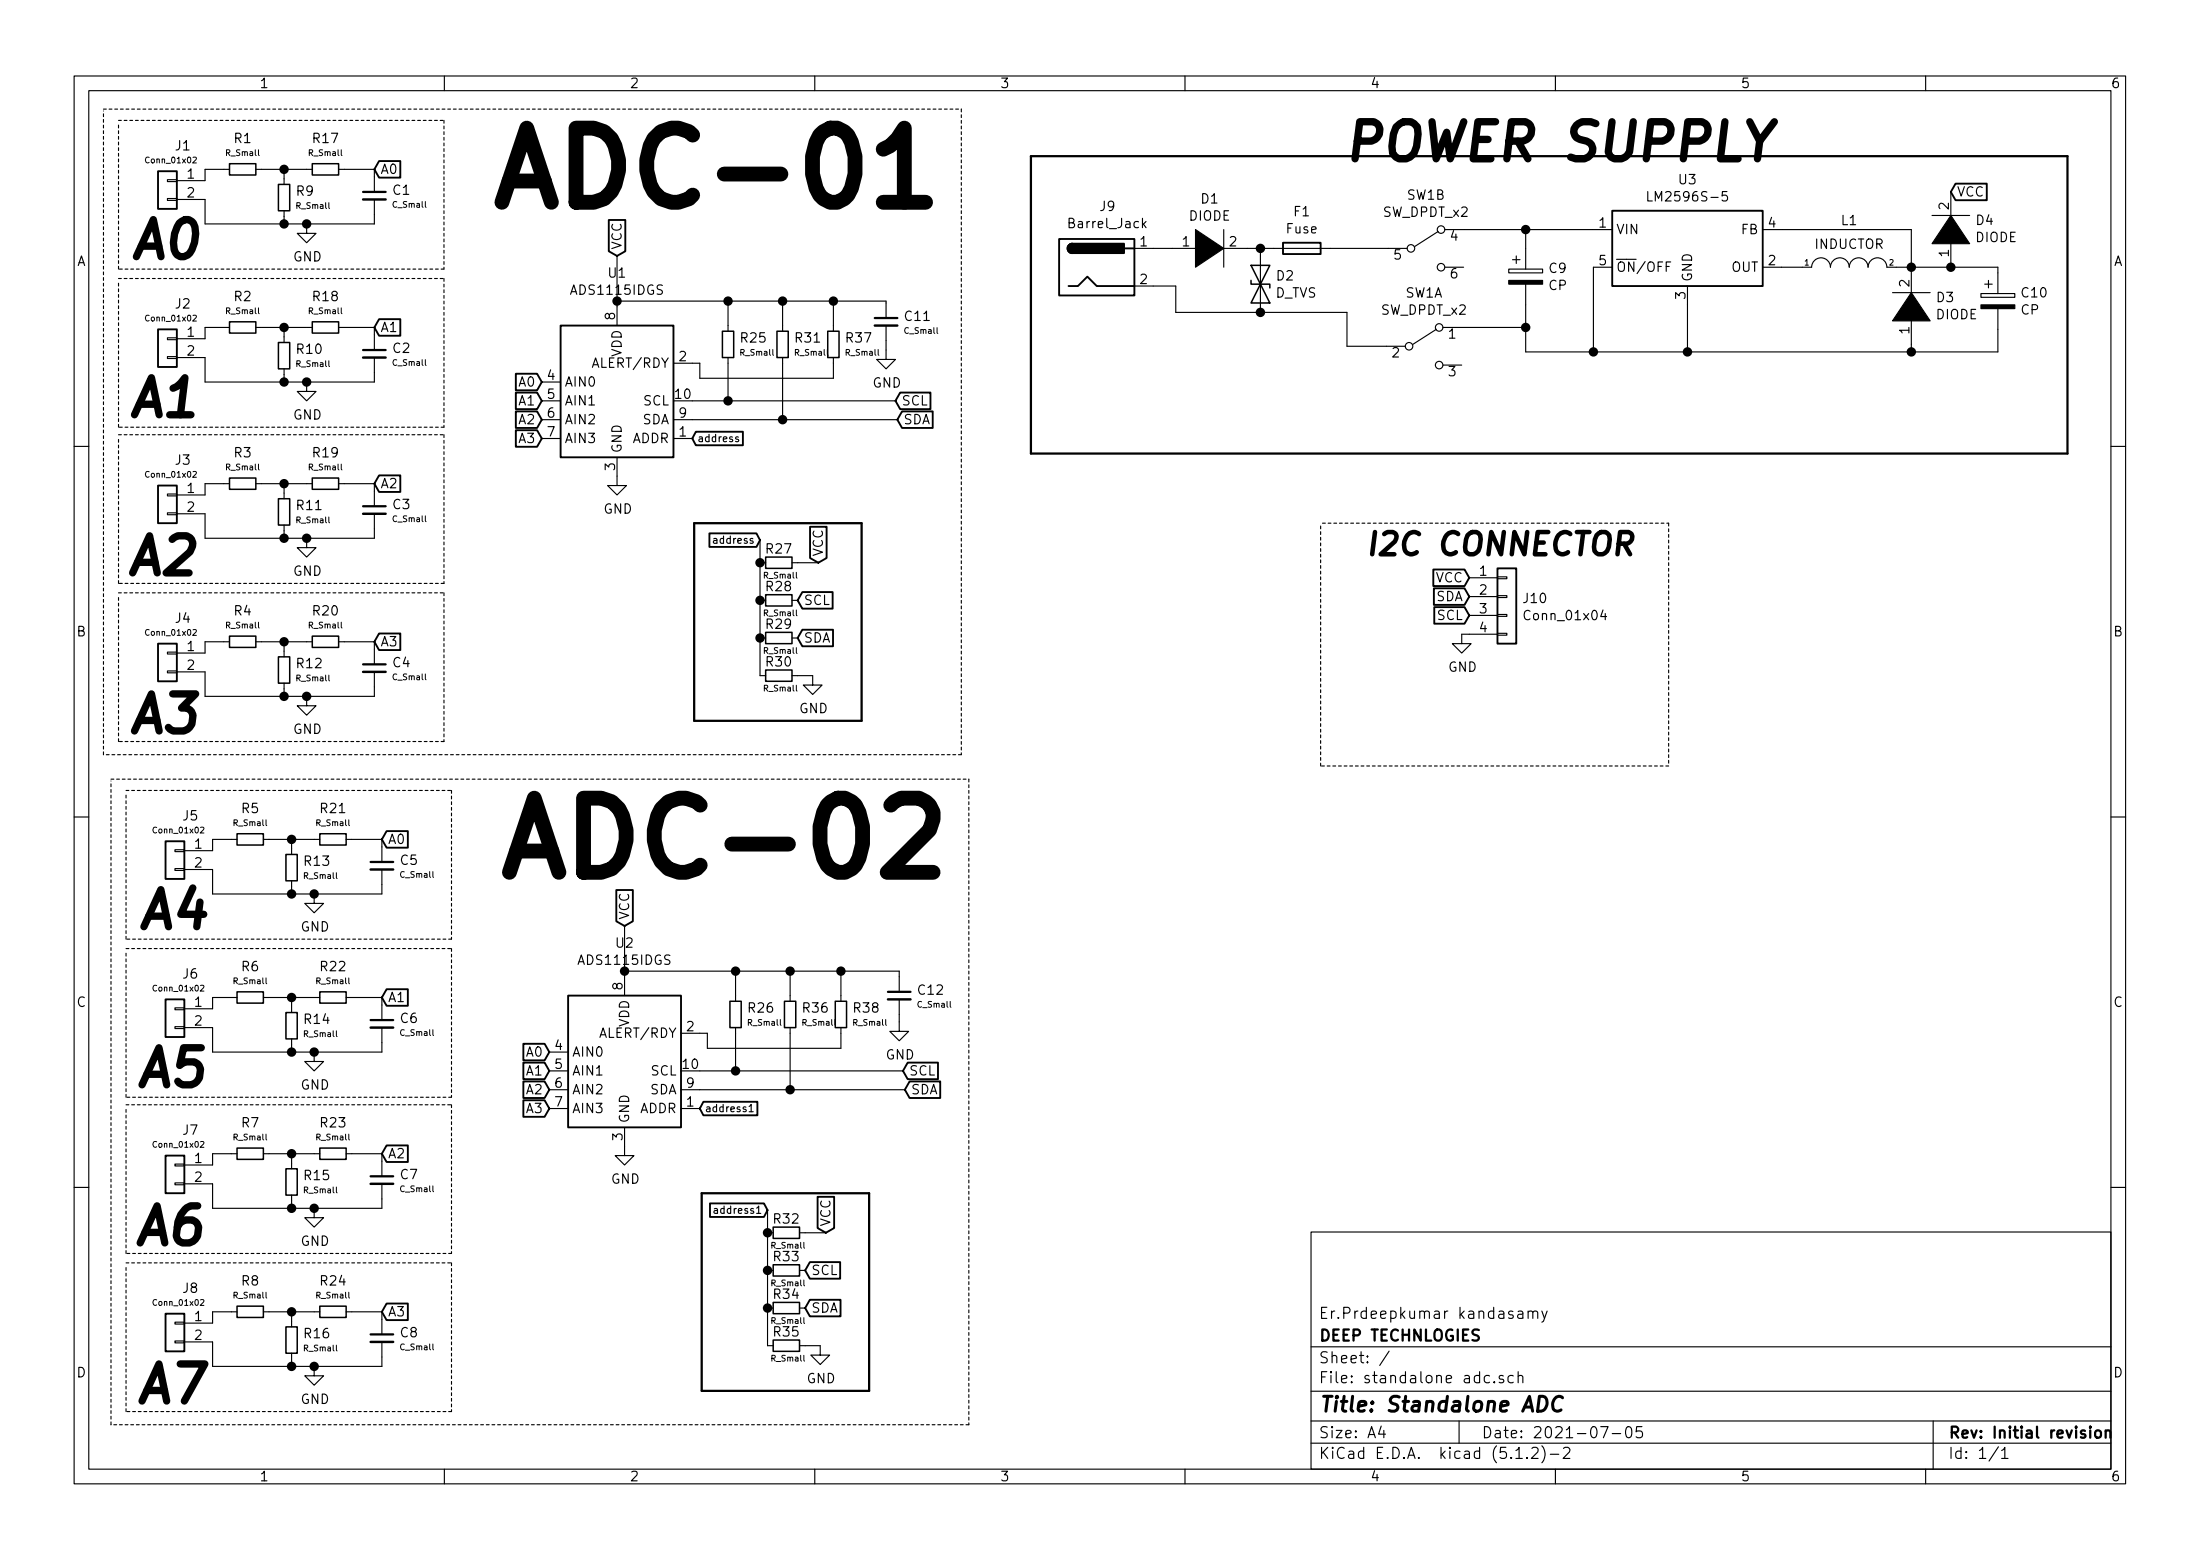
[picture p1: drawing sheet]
<svg xmlns="http://www.w3.org/2000/svg" width="297mm" height="210mm" viewBox="0 0 297 210" stroke-linecap="round" stroke-linejoin="round" font-family="sans-serif">
<g fill="none" stroke="#000" stroke-width=".15">
<path d="M10 10.3h277v189.9h-277zM12 12.2h273v186.1h-273zM60 10.3v1.9M110 10.3v1.9M160 10.3v1.9M210 10.3v1.9M260 10.3v1.9M22.6 26.8h1.3v.2h-1.3zM22.6 24.3h1.3v.2h-1.3zM23.9 26.9h3.8v3.3h22.8v-3.3M31 22.9h-3.3v1.5h-3.8M34.5 22.9h7.7"/>
<path d="M38.4 22.9v2M38.4 28.4v1.8M41.4 30.2v1.3h1.3l-1.3 1.3-1.3-1.3h1.3M45.7 22.9h4.8v3M83.3 34.5v9.4M153.2 33.5h8.9M153.2 38.6h5.5v3.6h23.2v4.5h7.8M154.4 30.2l.3 .5M154.7 29.9l-.4 .5M164.6 33.5h25.4M165.2 31v5.1M170.2 33.5v8.7"/>
<path d="M194.2 31.2l-3.2 2.1M195.1 31h22.6M195.1 36.1h2.5M203.7 36.3h4.6v.5h-4.6zM204.2 35h1M204.7 34.5v1.1M206 38.3v9.2h63.7v-5.8M206 31v5.3M217.7 36.1h-2.6v11.4M222.5 25.9v1.2h.6M225.6 35.4h-.6v1.2M227.8 38.6v8.9"/>
<path d="M233.2 25.9h-.6l-.1 .6 .2-.2h.3l.2 .3v.3l-.2 .2h-.3l-.2-.1M238 36.1h6.6a1.27 1.27 0 0 1 1.3-1.3 1.27 1.27 0 0 1 1.2 1.3 1.27 1.27 0 0 1 1.3-1.3 1.27 1.27 0 0 1 1.3 1.3 1.27 1.27 0 0 1 1.3-1.3 1.27 1.27 0 0 1 1.2 1.3 1.27 1.27 0 0 1 1.3-1.3 1.27 1.27 0 0 1 1.3 1.3h14.9v3.5M238 31h20.1v9.1M255.5 39.5h5.1M260.9 29.1h5M263.4 25.9v3.8M263.4 32.3v3.8M267.5 39.6h4.5v.5h-4.5zM268 38.3h1M268.5 37.8v1.1M22.6 48.1h1.3v.3h-1.3zM22.6 45.6h1.3v.2h-1.3z"/>
<path d="M23.9 48.3h3.8v3.3h22.8v-3.3M31 44.2h-3.3v1.5h-3.8M34.5 44.2h7.7M38.4 44.2v2M38.4 49.8v1.8M41.4 51.6v1.2h1.3l-1.3 1.3-1.3-1.3h1.3M45.7 44.2h4.8v3M73.2 59.2h2.5M73.2 51.6h2.5M73.2 54.1h2.5M73.2 56.6h2.5M83.3 40.6h36.3v2.3"/>
<path d="M90.9 59.2h2.6M90.9 56.6h30.3M93.5 54.1h27.4M98.3 40.6v4.1M98.3 48.3v5.8M99.7 59a.23 .23 0 0 0-.2 0 .23 .23 0 0 0-.2 .2l.4 .2-.1 .2h-.3M105.7 40.6v4.1M105.7 48.3v8.3M112.5 48.3v2.7h-18v-2h-3.6M112.5 40.6v4.1M119.6 43.9v4.6h1.3l-1.3 1.3-1.2-1.3h1.2M193.9 44.4l-3.1 2.1"/>
<path d="M194.8 44.2h11.2M194.8 49.3h2.6M258.1 42.7v4.8M10 60.2h2M22.6 69.2h1.3v.3h-1.3zM22.6 66.7h1.3v.2h-1.3zM23.9 69.3h3.8v3.3h22.8v-3.3M31 65.3h-3.3v1.5h-3.8M34.5 65.3h7.7M38.4 65.3v2M38.4 70.9v1.7M41.4 72.6v1.3h1.3l-1.3 1.3-1.3-1.3h1.3"/>
<path d="M45.7 65.3h4.8v3M83.3 61.7v3.8h1.3l-1.3 1.3-1.3-1.3h1.3M102.6 72.9v18.3h.8M102.6 75.9h.8M106.9 75.9h3.6M198.4 78h3.8M202.2 77.8h1.3v.3h-1.3zM285 60.2h2M22.6 90.5h1.3v.3h-1.3zM22.6 88h1.3v.3h-1.3zM23.9 90.7h3.8v3.3h22.8v-3.3M31 86.6h-3.3v1.5h-3.8"/>
<path d="M34.5 86.6h7.7M38.4 86.6v2M38.4 92.2v1.8M41.4 94v1.2h1.3l-1.3 1.3-1.3-1.3h1.3M45.7 86.6h4.8v3.1M102.6 81h.8M102.6 86.1h.8M106.9 91.2h2.8v1.3h1.3l-1.3 1.2-1.2-1.2h1.2M106.9 81h.8M106.9 86.1h.8M198.4 80.5h3.8M198.4 83.1h3.8"/>
<path d="M202.2 85.5h1.3v.2h-1.3zM202.2 82.9h1.3v.3h-1.3zM202.2 80.4h1.3v.2h-1.3zM202.2 85.6h-4.8v1.3h1.2l-1.2 1.2-1.3-1.2h1.3M216.4 82.3l-.3 .9h.8M216.7 82.8v.8M10 110.3h2M23.6 117.2h1.3v.3h-1.3zM23.6 114.7h1.3v.2h-1.3zM24.9 117.3h3.8v3.3h22.9v-3.3M32 113.3h-3.3v1.5h-3.8M35.6 113.3h7.6"/>
<path d="M39.4 113.3v2M39.4 118.9v1.7M46.7 113.3h4.9v3M285 110.3h2M23.6 138.6h1.3v.2h-1.3zM23.6 136h1.3v.3h-1.3zM24.9 138.7h3.8v3.3h22.9v-3.3M32 134.6h-3.3v1.5h-3.8M35.6 134.6h7.6M39.4 134.6v2M42.4 120.6v1.3h1.3l-1.3 1.3-1.3-1.3h1.3M46.7 134.6h4.9v3.1"/>
<path d="M84.3 125v9.4M84.3 131.1h37.1v2.8M99.3 131.1v4M99.3 138.7v5.8M106.7 131.1v4M106.7 138.7v8.4M113.5 138.7v2.8h-18v-2.1h-3.6M113.5 131.1v4M121.4 134.9v4.3h1.3l-1.3 1.3-1.3-1.3h1.3M23.6 159.6h1.3v.3h-1.3zM23.6 157.1h1.3v.2h-1.3zM24.9 159.8h3.8v3.3h22.9v-3.3"/>
<path d="M32 155.7h-3.3v1.5h-3.8M35.6 155.7h7.6M39.4 140.2v1.8M39.4 155.7v2M42.4 142v1.3h1.3l-1.3 1.2-1.3-1.2h1.3M46.7 155.7h4.9v3M74.2 149.6h2.5M74.2 142h2.5M74.2 144.5h2.5M74.2 147.1h2.5M84.3 152.1v3.9h1.3l-1.3 1.2-1.2-1.2h1.2M91.9 149.6h2.6"/>
<path d="M91.9 147.1h30.3M94.5 144.5h27.4M101.1 149.3l.3-.3v1M101.1 150h.6M10 160.2h2M23.6 178.4h1.3v.3h-1.3zM32 177h-3.3v1.6h-3.8M35.6 177h7.6M39.4 161.3v1.8M39.4 177v2.1M42.4 163.1v1.2h1.3l-1.3 1.3-1.3-1.3h1.3M46.7 177h4.9v3.1"/>
<path d="M96.4 163.1h.4l.1 .6M96.9 163.3l-.4 .1a.19 .19 0 0 0-.1 .2 .19 .19 0 0 0 .1 .1h.4M103.6 163.3v18.3h.8M103.6 166.4h.8M103.6 171.4h.8M103.6 176.5h.8M107.9 166.4h3.6M107.9 171.4h.8M107.9 176.5h.8M177 166.3h108v32h-108zM205 177l.1-.1 .4 .1 .1 .9M205.6 177.3l-.5 .1a.29 .29 0 0 0-.2 .2 .29 .29 0 0 0 .2 .3l.5-.1"/>
<path d="M206.3 177.1a.39 .39 0 0 1 .7 0v.8M206.3 176.9v1M207 177.1a.36 .36 0 0 1 .3-.2 .36 .36 0 0 1 .3 .2v.8M208.2 176.9l.3 1M208.9 176.9l-.5 1.4-.2 .1M285 160.2h2M23.6 181h1.3v.2h-1.3zM24.9 181.1h3.8v3.3h22.9v-3.3M39.4 182.6v1.8M42.4 184.4v1.3h1.3l-1.3 1.2-1.3-1.2h1.3M60 198.3v1.9M107.9 181.6h2.8v1.3h1.3l-1.3 1.2-1.2-1.2h1.2"/>
<path d="M110 198.3v1.9M160 198.3v1.9M177 194.8h108M177 191.8h108M177 187.8h108M177 181.8h108M186.5 192.5l-.4 1h1M186.8 193v1M187.6 182.3l-1.3 2M197 191.8v3M201.1 185.7a.48 .48 0 0 0-.6 0l-.1 .2 .1 .6a.48 .48 0 0 0 .6 0M201.8 186.5v.1l-.1-.1h.1v.1"/>
<path d="M203 185.7l-.4-.1-.1 .1-.1 .2a.48 .48 0 0 0 .6 .3v.1v.2l-.2 .1-.4-.1M204.3 185.7a.5 .5 0 0 0-.6 0l-.1 .6a.47 .47 0 0 0 .6 .3l.1-.1M204.7 196.8h.8M205 185.7a.38 .38 0 0 1 .6 .1v.8M205 185.1v1.5M206.2 196.7v.1l-.1-.1h.1v.1M206.8 195.5l.2-.2h.4a.41 .41 0 0 1 .2 .7l-.8 .8h.9M208.2 195.1a1.71 1.71 0 0 1 0 2.3M209.3 196.3h1.2M210 198.3v1.9M211.1 195.5l.2-.2 .5 .1a.37 .37 0 0 1 .1 .6l-.9 .8h1M216.1 192.5h1l-.6 1.5"/>
<path d="M217.7 193.5h1.1M219.6 192.7a.37 .37 0 0 1 .4-.2 .37 .37 0 0 1 .3 .3v.3a.72 .72 0 0 1-.3 .9l-.4-.1a1.41 1.41 0 0 1 0-1.2zM221.7 192.5h-.7l-.1 .7h.1a.62 .62 0 0 1 .7 0l.1 .2-.1 .5-.2 .1h-.4l-.2-.1M260 198.3v1.9M261 191.8v6.5M269.8 195.2l-1.2 2M270.3 195.8l.3-.3 .1-.2v1.5M270.3 196.8h.8"/>
<circle cx="190.5" cy="33.5" r=".51"/>
<circle cx="194.6" cy="36.1" r=".51"/>
<circle cx="194.6" cy="31" r=".51"/>
<circle cx="190.2" cy="46.7" r=".51"/>
<circle cx="194.3" cy="44.2" r=".51"/>
<circle cx="194.3" cy="49.3" r=".51"/>
</g>
<g fill="none" stroke="#000" stroke-width=".3">
<path d="M49 25.9h3.1M139.2 21.1h139.9v40.1h-139.9zM49 47.2h3.1M118.1 42.9h3.1M49 68.3h3.1M93.7 70.6h22.6v26.7h-22.6zM49 89.7h3.1M50 116.3h3.1M50 137.7h3.1M119.9 133.9h3M50 158.7h3.1M94.7 161h22.6v26.7h-22.6z"/>
<path d="M50 180.1h3.1M283 193.2a.42 .42 0 0 1 .7 .1v.4a.41 .41 0 0 1-.4 .3 .41 .41 0 0 1-.4-.3zM284.3 193.2a.38 .38 0 0 1 .6 0v.8M284.3 193v1"/>
</g>
<path d="M207.8 188.4h.5a1.03 1.03 0 0 1 .3 1.8l-.5 .2h-.5zM211 188.6a.71 .71 0 0 0-1.2 .3 .98 .98 0 0 0 .4 1.5l.6-.1" fill="none" stroke="#000" stroke-width=".41"/>
<g fill="none" stroke="#000" stroke-width=".25">
<path d="M21.3 23.1h2.6v5.1h-2.6zM51.2 21.7h2.9v2.3h-2.9l-.7-1.1zM82.2 29.7h2.2v4.2l-1.1 .6-1.1-.6zM143 32.3h10.2v7.6h-10.2zM144.3 38.6h1.2l1.3-1.3 1.3 1.3h5.1M144.8 32.9a.63 .63 0 0 0-.7 .6 .63 .63 0 0 0 .7 .7M151.9 33.5h1.3M173.2 32.8h5.1v1.5h-5.1zM217.7 28.4h20.3v10.2h-20.3zM264 24.8h4.2v2.2h-4.2l-.6-1.1zM21.3 44.4h2.6v5.1h-2.6zM51.2 43.1h2.9v2.2h-2.9l-.7-1.1z"/>
<path d="M69.6 53h2.9l.7 1.1-.7 1.1h-2.9zM69.6 50.4h2.9l.7 1.2-.7 1.1h-2.9zM69.6 55.5h2.9l.7 1.1-.7 1.2h-2.9zM69.6 58.1h2.9l.7 1.1-.7 1.1h-2.9zM75.7 43.9h15.2v17.8h-15.2zM94 58.3h6.3v1.8h-6.3l-.5-.9zM121.5 53h4.1v2.2h-4.1l-.6-1.1zM121.8 55.5h4.1v2.3h-4.1l-.6-1.2zM21.3 65.5h2.6v5.1h-2.6zM51.2 64.2h2.9v2.2h-2.9l-.7-1.1zM95.8 72h6.3l.5 .9-.5 .9h-6.3zM108.3 79.9h4.1v2.2h-4.1l-.6-1.1z"/>
<path d="M109.4 71.1h2.2v4.2l-1.1 .6-1.1-.6zM193.5 76.9h4.2l.7 1.1-.7 1.1h-4.2zM193.6 79.4h4.1l.7 1.1-.7 1.1h-4.1zM202.2 76.7h2.5v10.2h-2.5zM21.3 86.9h2.6v5h-2.6zM51.2 85.5h2.9v2.2h-2.9l-.7-1.1zM108.3 85h4.2v2.2h-4.2l-.6-1.1zM193.6 81.9h4.1l.7 1.2-.7 1.1h-4.1zM22.4 113.5h2.5v5.1h-2.5zM52.2 112.2h2.9v2.2h-2.9l-.6-1.1zM22.4 134.9h2.5v5h-2.5zM52.2 133.5h2.9v2.2h-2.9l-.6-1.1z"/>
<path d="M76.7 134.4h15.2v17.7h-15.2zM83.2 120.1h2.2v4.2l-1.1 .7-1.1-.7zM22.4 156h2.5v5h-2.5zM52.2 154.6h2.9v2.2h-2.9l-.6-1.1zM70.7 143.4h2.8l.7 1.1-.7 1.1h-2.8zM70.7 140.9h2.8l.7 1.1-.7 1.1h-2.8zM70.7 145.9h2.8l.7 1.2-.7 1.1h-2.8zM70.7 148.5h2.8l.7 1.1-.7 1.1h-2.8zM95 148.7h7.3v1.8h-7.3l-.5-.9zM122.6 143.4h4v2.2h-4l-.7-1.1zM122.8 145.9h4.1v2.3h-4.1l-.6-1.1zM22.4 177.3h2.5v5.1h-2.5z"/>
<path d="M52.2 175.9h2.9v2.2h-2.9l-.6-1.1zM95.9 162.4h7.2l.5 .9-.5 .9h-7.2zM109.3 170.3h4.1v2.3h-4.1l-.6-1.2zM109.3 175.4h4.2v2.2h-4.2l-.6-1.1zM110.4 161.5h2.2v4.2l-1.1 .7-1.1-.7z"/>
</g>
<g fill="none" stroke="#000" stroke-width=".2">
<path d="M31 22.1h3.5v1.5h-3.5zM37.6 24.9h1.5v3.5h-1.5zM42.2 22.1h3.5v1.5h-3.5zM168.9 35.8h2.5l-1.2 2.5zM168.9 37.8v.5h2.5v.6M170.2 38.3l1.2 2.6h-2.5zM31 43.4h3.5v1.6h-3.5zM37.6 46.2h1.5v3.6h-1.5zM42.2 43.4h3.5v1.6h-3.5zM97.5 44.7h1.6v3.6h-1.6zM104.9 44.7h1.5v3.6h-1.5zM111.8 44.7h1.5v3.6h-1.5z"/>
<path d="M31 64.5h3.5v1.5h-3.5zM37.6 67.3h1.5v3.6h-1.5zM42.2 64.5h3.5v1.5h-3.5zM103.4 75.2h3.5v1.5h-3.5zM31 85.8h3.5v1.6h-3.5zM37.6 88.6h1.5v3.6h-1.5zM42.2 85.8h3.5v1.6h-3.5zM103.4 80.3h3.5v1.5h-3.5zM103.4 85.3h3.5v1.6h-3.5zM103.4 90.4h3.5v1.5h-3.5zM32 112.5h3.6v1.5h-3.6zM38.6 115.3h1.5v3.6h-1.5z"/>
<path d="M43.2 112.5h3.5v1.5h-3.5zM32 133.9h3.6v1.5h-3.6zM38.6 136.6h1.5v3.6h-1.5zM43.2 133.9h3.5v1.5h-3.5zM98.6 135.1h1.5v3.6h-1.5zM105.9 135.1h1.5v3.6h-1.5zM112.8 135.1h1.5v3.6h-1.5zM32 154.9h3.6v1.6h-3.6zM38.6 157.7h1.5v3.6h-1.5zM43.2 154.9h3.5v1.6h-3.5zM32 176.3h3.6v1.5h-3.6zM38.6 179.1h1.5v3.5h-1.5z"/>
<path d="M43.2 176.3h3.5v1.5h-3.5zM104.4 165.6h3.5v1.5h-3.5zM104.4 170.7h3.5v1.5h-3.5zM104.4 175.8h3.5v1.5h-3.5zM104.4 180.8h3.5v1.6h-3.5z"/>
</g>
<path d="M49 26.9h3.1M49 48.3h3.1M118.1 43.9h3.1M49 69.3h3.1M49 90.7h3.1M50 117.3h3.1M50 138.7h3.1M119.9 134.9h3M50 159.8h3.1M50 181.1h3.1" fill="none" stroke="#000" stroke-width=".33"/>
<g fill="#000" stroke="#000" stroke-width=".25">
<path d="M144.3 33.1l.5-.2v1.3a.64 .64 0 0 1-.6-.4 .64 .64 0 0 1 .1-.7zM144.8 32.9h7v1.3h-7z"/>
<circle cx="38.4" cy="30.2" r=".51"/>
<circle cx="38.4" cy="22.9" r=".51"/>
<circle cx="41.4" cy="30.2" r=".51"/>
<circle cx="170.2" cy="33.5" r=".51"/>
<circle cx="206" cy="31" r=".51"/>
<circle cx="258.1" cy="36.1" r=".51"/>
<circle cx="263.4" cy="36.1" r=".51"/>
<circle cx="38.4" cy="51.6" r=".51"/>
<circle cx="38.4" cy="44.2" r=".51"/>
<circle cx="41.4" cy="51.6" r=".51"/>
<circle cx="83.3" cy="40.6" r=".51"/>
<circle cx="98.3" cy="40.6" r=".51"/>
<circle cx="98.3" cy="54.1" r=".51"/>
<circle cx="105.7" cy="56.6" r=".51"/>
<circle cx="105.7" cy="40.6" r=".51"/>
<circle cx="112.5" cy="40.6" r=".51"/>
<circle cx="170.2" cy="42.2" r=".51"/>
<circle cx="206" cy="44.2" r=".51"/>
<circle cx="215.1" cy="47.5" r=".51"/>
<circle cx="227.8" cy="47.5" r=".51"/>
<circle cx="258.1" cy="47.5" r=".51"/>
<circle cx="38.4" cy="65.3" r=".51"/>
<circle cx="38.4" cy="72.6" r=".51"/>
<circle cx="41.4" cy="72.6" r=".51"/>
<circle cx="102.6" cy="75.9" r=".51"/>
<circle cx="38.4" cy="94" r=".51"/>
<circle cx="38.4" cy="86.6" r=".51"/>
<circle cx="41.4" cy="94" r=".51"/>
<circle cx="102.6" cy="81" r=".51"/>
<circle cx="102.6" cy="86.1" r=".51"/>
<circle cx="39.4" cy="113.3" r=".51"/>
<circle cx="39.4" cy="120.6" r=".51"/>
<circle cx="39.4" cy="134.6" r=".51"/>
<circle cx="42.4" cy="120.6" r=".51"/>
<circle cx="84.3" cy="131.1" r=".51"/>
<circle cx="99.3" cy="131.1" r=".51"/>
<circle cx="106.7" cy="131.1" r=".51"/>
<circle cx="113.5" cy="131.1" r=".51"/>
<circle cx="39.4" cy="155.7" r=".51"/>
<circle cx="39.4" cy="142" r=".51"/>
<circle cx="42.4" cy="142" r=".51"/>
<circle cx="99.3" cy="144.5" r=".51"/>
<circle cx="106.7" cy="147.1" r=".51"/>
<circle cx="39.4" cy="163.1" r=".51"/>
<circle cx="39.4" cy="177" r=".51"/>
<circle cx="42.4" cy="163.1" r=".51"/>
<circle cx="103.6" cy="171.4" r=".51"/>
<circle cx="103.6" cy="166.4" r=".51"/>
<circle cx="103.6" cy="176.5" r=".51"/>
<circle cx="39.4" cy="184.4" r=".51"/>
<circle cx="42.4" cy="184.4" r=".51"/>
</g>
<path d="M26.1 21.3l.3-.1 .1 .2-.5 .6h.5M26.1 42.6h.3l.1 .1-.5 .6h.5M26.1 63.7l.3-.1 .1 .2-.5 .6h.5M26.1 85h.3l.1 .2-.5 .5h.5M27.1 111.7l.3-.1 .1 .2-.5 .6h.5M27.1 133h.4v.2l-.5 .6h.5M27.1 154.1l.3-.1 .1 .2-.5 .6h.5M27.1 175.4h.4v.2l-.5 .6h.5" fill="none" stroke="#000" stroke-width=".14"/>
<g fill="none" stroke="#000" stroke-width=".15" stroke-dasharray=".4 .4">
<path d="M14 14.7h115.8M16 16.3h43.9M59.9 16.3v20M129.8 14.7v87.1M16 36.3v-19.8M16 37.6h43.9M59.9 36.3h-43.9M59.9 37.6v20.1M16 57.7v-19.9M16 58.7h43.9M59.9 57.7h-43.9M59.9 58.7v20"/>
<path d="M16 78.7v-19.8M59.9 78.7h-43.9M178.6 70.6h46.7M225.3 70.6v32.8M16 80h43.9M59.9 80v20.1M14 101.8v-86.8M15 105.2h115.8M16 100.1v-19.8M17 106.7h44M59.9 100.1h-43.9M61 106.7v20"/>
<path d="M129.8 101.8h-115.8M130.8 105.2v87.1M178.3 103.4v-32.5M225.3 103.4h-47M17 126.7v-19.8M17 128h44M61 126.7h-44M61 128v20.1M17 148.1v-19.8M17 149.1h44M61 148.1h-44M61 149.1v20.1"/>
<path d="M17 169.2v-19.9M17 170.4h44M61 169.2h-44M61 170.4v20.1M15 192.3v-86.9M17 190.5v-19.8M61 190.5h-44M130.8 192.3h-115.8"/>
</g>
<path d="M119.3 20.1l.9-.4 1-1 .9-1.4v10M119.3 27.3h5.7M120.3 108.7l.4-.5 1-.5h2.4a2.54 2.54 0 0 1 1.9 2.9l-.5 1.4-5.7 5.7h6.2" fill="none" stroke="#000" stroke-width="2"/>
<path d="M161.4 31l3.8 2.5-3.8 2.6zM203.7 37.8h4.6v.5h-4.6zM263.4 29.1l2.5 3.8h-5zM258.1 39.5l2.5 3.8h-5.1zM267.5 41.1h4.5v.6h-4.5z" fill="#000" stroke="#000" stroke-width=".15"/>
<g font-size="13.9">
<text x="65.5" y="27.8">ADC-01</text>
<text x="66.5" y="118.2">ADC-02</text>
</g>
<g font-size="7">
<text x="181.1" y="21.7">POWER SUPPLY</text>
<text x="17.3" y="34.9">A0</text>
<text x="17" y="56.2">A1</text>
<text x="16.8" y="77.6">A2</text>
<text x="17" y="98.9">A3</text>
<text x="18.3" y="125.3">A4</text>
<text x="18" y="146.7">A5</text>
<text x="17.8" y="168">A6</text>
<text x="18" y="189.3">A7</text>
</g>
<text font-size="4.2" x="184.1" y="74.9">I2C CONNECTOR</text>
<text font-size="2.8" x="178" y="190.5">Title: Standalone ADC</text>
<g font-size="2.1">
<text x="178" y="178">Er.Prdeepkumar kandasamy</text>
<text x="178" y="184">Sheet: /</text>
<text x="178" y="181">DEEP TECHNLOGIES</text>
<text x="178" y="186.7">File: standalone adc.sch</text>
<text x="178" y="196.9">KiCad E.D.A. kicad (5.1.2)-2</text>
<text x="178" y="194.1">Size: A4</text>
<text x="200" y="194.1">Date: 2021-07-05</text>
<text x="263" y="194.1">Rev: Initial revision</text>
<text x="263" y="196.9">Id: 1/1</text>
</g>
<g font-size="1.8">
<text x="35" y="11.9">1</text>
<text x="85" y="11.9">2</text>
<text x="135" y="11.9">3</text>
<text x="185" y="11.9">4</text>
<text x="235" y="11.9">5</text>
<text x="285" y="11.9">6</text>
<text x="23.7" y="20.3">J1</text>
<text x="31.6" y="19.3">R1</text>
<text x="42.3" y="19.3">R17</text>
<text x="51.3" y="23.5">A0</text>
<text x="25.3" y="24.1">1</text>
<text x="25.3" y="26.7">2</text>
<text x="40.1" y="26.4">R9</text>
<text x="53.1" y="26.3">C1</text>
<text x="148.6" y="28.5">J9</text>
<text x="160.5" y="29.8">DIODE</text>
<text x="162.2" y="27.5">D1</text>
<text x="174.8" y="29.2">F1</text>
<text x="186.7" y="29.3">SW_DPDT_x2</text>
<text x="190" y="27">SW1B</text>
<text x="223.2" y="27.2">LM2596S-5</text>
<text x="226.7" y="24.9">U3</text>
<text x="263.1" y="28.3" transform="rotate(-90 263.1 28.3)">2</text>
<text x="264.2" y="26.5">VCC</text>
<text x="10.4" y="35.9">A</text>
<text x="39.6" y="35.3">GND</text>
<text x="83.9" y="33.8" transform="rotate(-90 83.9 33.8)">VCC</text>
<text x="144.5" y="30.8">Barrel_Jack</text>
<text x="153.9" y="33.3">1</text>
<text x="159.7" y="33.3">1</text>
<text x="166" y="33.3">2</text>
<text x="173.7" y="31.5">Fuse</text>
<text x="188.2" y="35">5</text>
<text x="195.9" y="32.5">4</text>
<text x="215.9" y="30.7">1</text>
<text x="215.9" y="35.8">5</text>
<text x="218.2" y="31.6">VIN</text>
<text x="235.1" y="31.6">FB</text>
<text x="238.8" y="35.8">2</text>
<text x="238.8" y="30.7">4</text>
<text x="245" y="33.6">INDUCTOR</text>
<text x="248.7" y="30.4">L1</text>
<text x="263.1" y="34.6" transform="rotate(-90 263.1 34.6)">1</text>
<text x="266.7" y="32.7">DIODE</text>
<text x="266.9" y="30.4">D4</text>
<text x="285.4" y="35.9">A</text>
<text x="23.7" y="41.7">J2</text>
<text x="31.6" y="40.7">R2</text>
<text x="42.3" y="40.7">R18</text>
<text x="77.3" y="39.8">ADS1115IDGS</text>
<text x="82.2" y="37.5">U1</text>
<text x="153.9" y="38.3">2</text>
<text x="172.2" y="40.2">D_TVS</text>
<text x="172.4" y="37.9">D2</text>
<text x="189.7" y="40.2">SW1A</text>
<text x="195.9" y="37.6">6</text>
<text x="209.1" y="39.2">CP</text>
<text x="209.2" y="36.8">C9</text>
<text x="218.2" y="36.7">ON/OFF</text>
<text x="227.6" y="40.4" transform="rotate(-90 227.6 40.4)">3</text>
<text x="228.5" y="38.1" transform="rotate(-90 228.5 38.1)">GND</text>
<text x="233.8" y="36.7">OUT</text>
<text x="257.8" y="38.7" transform="rotate(-90 257.8 38.7)">2</text>
<text x="261.5" y="40.8">D3</text>
<text x="273" y="40.2">C10</text>
<text x="25.3" y="45.5">1</text>
<text x="40.1" y="47.8">R10</text>
<text x="51.3" y="44.8">A1</text>
<text x="53.1" y="47.6">C2</text>
<text x="83.1" y="43.1" transform="rotate(-90 83.1 43.1)">8</text>
<text x="100.1" y="46.2">R25</text>
<text x="107.4" y="46.2">R31</text>
<text x="114.3" y="46.2">R37</text>
<text x="122.3" y="43.3">C11</text>
<text x="186.5" y="42.5">SW_DPDT_x2</text>
<text x="195.6" y="45.7">1</text>
<text x="257.8" y="45.1" transform="rotate(-90 257.8 45.1)">1</text>
<text x="261.4" y="43.1">DIODE</text>
<text x="272.9" y="42.5">CP</text>
<text x="25.3" y="48">2</text>
<text x="70.1" y="52.2">A0</text>
<text x="73.9" y="51.3">4</text>
<text x="73.9" y="53.8">5</text>
<text x="76.2" y="52.2">AIN0</text>
<text x="80.3" y="49.7">ALERT/RDY</text>
<text x="83.9" y="48.2" transform="rotate(-90 83.9 48.2)">VDD</text>
<text x="91.2" y="53.8">10</text>
<text x="91.7" y="48.8">2</text>
<text x="117.8" y="52.3">GND</text>
<text x="188" y="48.3">2</text>
<text x="195.6" y="50.8">3</text>
<text x="39.6" y="56.6">GND</text>
<text x="70.1" y="54.7">A1</text>
<text x="70.1" y="57.3">A2</text>
<text x="70.1" y="59.8">A3</text>
<text x="73.9" y="56.4">6</text>
<text x="73.9" y="58.9">7</text>
<text x="76.2" y="54.7">AIN1</text>
<text x="76.2" y="57.3">AIN2</text>
<text x="76.2" y="59.8">AIN3</text>
<text x="85.3" y="59.8">ADDR</text>
<text x="86.7" y="57.3">SDA</text>
<text x="86.9" y="54.7">SCL</text>
<text x="91.7" y="58.9">1</text>
<text x="91.7" y="56.4">9</text>
<text x="121.7" y="54.7">SCL</text>
<text x="121.9" y="57.3">SDA</text>
<text x="23.7" y="62.7">J3</text>
<text x="31.6" y="61.7">R3</text>
<text x="42.3" y="61.7">R19</text>
<text x="51.3" y="65.9">A2</text>
<text x="83.1" y="63.5" transform="rotate(-90 83.1 63.5)">3</text>
<text x="83.9" y="61.2" transform="rotate(-90 83.9 61.2)">GND</text>
<text x="25.3" y="66.5">1</text>
<text x="25.3" y="69.1">2</text>
<text x="40.1" y="68.9">R11</text>
<text x="53.1" y="68.7">C3</text>
<text x="81.5" y="69.3">GND</text>
<text x="39.6" y="77.7">GND</text>
<text x="103.5" y="74.7">R27</text>
<text x="111.1" y="75.2" transform="rotate(-90 111.1 75.2)">VCC</text>
<text x="199.8" y="77.7">1</text>
<text x="31.6" y="83.1">R4</text>
<text x="42.3" y="83.1">R20</text>
<text x="103.5" y="79.8">R28</text>
<text x="108.5" y="81.7">SCL</text>
<text x="193.9" y="81.1">SDA</text>
<text x="193.9" y="78.6">VCC</text>
<text x="194.1" y="83.7">SCL</text>
<text x="199.8" y="80.3">2</text>
<text x="199.8" y="82.8">3</text>
<text x="205.8" y="81.4">J10</text>
<text x="206.1" y="83.7">Conn_01x04</text>
<text x="10.4" y="85.9">B</text>
<text x="23.7" y="84.1">J4</text>
<text x="25.3" y="87.9">1</text>
<text x="51.3" y="87.2">A3</text>
<text x="103.5" y="84.9">R29</text>
<text x="103.5" y="90">R30</text>
<text x="108.5" y="86.7">SDA</text>
<text x="199.8" y="85.3">4</text>
<text x="285.4" y="85.9">B</text>
<text x="25.3" y="90.4">2</text>
<text x="40.1" y="90.2">R12</text>
<text x="53.1" y="90.1">C4</text>
<text x="195.5" y="90.7">GND</text>
<text x="39.6" y="99.1">GND</text>
<text x="107.9" y="96.3">GND</text>
<text x="24.7" y="110.7">J5</text>
<text x="32.7" y="109.7">R5</text>
<text x="43.3" y="109.7">R21</text>
<text x="52.3" y="113.9">A0</text>
<text x="26.3" y="114.5">1</text>
<text x="26.3" y="117.1">2</text>
<text x="41.1" y="116.9">R13</text>
<text x="54.1" y="116.7">C5</text>
<text x="40.6" y="125.7">GND</text>
<text x="85" y="124.2" transform="rotate(-90 85 124.2)">VCC</text>
<text x="32.7" y="131.1">R6</text>
<text x="43.3" y="131.1">R22</text>
<text x="78.3" y="130.2">ADS1115IDGS</text>
<text x="83.2" y="127.9">U2</text>
<text x="10.4" y="135.9">C</text>
<text x="24.7" y="132.1">J6</text>
<text x="26.3" y="135.9">1</text>
<text x="52.3" y="135.2">A1</text>
<text x="84.1" y="133.6" transform="rotate(-90 84.1 133.6)">8</text>
<text x="101.1" y="136.7">R26</text>
<text x="108.5" y="136.7">R36</text>
<text x="115.3" y="136.7">R38</text>
<text x="124" y="134.3">C12</text>
<text x="285.4" y="135.9">C</text>
<text x="26.3" y="138.4">2</text>
<text x="41.1" y="138.2">R14</text>
<text x="54.1" y="138.1">C6</text>
<text x="71.1" y="142.6">A0</text>
<text x="75" y="141.7">4</text>
<text x="77.2" y="142.6">AIN0</text>
<text x="81.3" y="140.1">ALERT/RDY</text>
<text x="85" y="138.6" transform="rotate(-90 85 138.6)">VDD</text>
<text x="92.7" y="139.2">2</text>
<text x="119.6" y="143">GND</text>
<text x="40.6" y="147.1">GND</text>
<text x="71.1" y="145.2">A1</text>
<text x="71.1" y="147.7">A2</text>
<text x="75" y="144.3">5</text>
<text x="75" y="146.8">6</text>
<text x="75" y="149.3">7</text>
<text x="77.2" y="145.2">AIN1</text>
<text x="77.2" y="147.7">AIN2</text>
<text x="87.7" y="147.7">SDA</text>
<text x="87.9" y="145.2">SCL</text>
<text x="92.3" y="144.3">10</text>
<text x="92.7" y="149.3">1</text>
<text x="92.7" y="146.8">9</text>
<text x="122.7" y="145.2">SCL</text>
<text x="123" y="147.7">SDA</text>
<text x="24.7" y="153.2">J7</text>
<text x="32.7" y="152.2">R7</text>
<text x="43.3" y="152.2">R23</text>
<text x="71.1" y="150.2">A3</text>
<text x="77.2" y="150.2">AIN3</text>
<text x="84.1" y="153.9" transform="rotate(-90 84.1 153.9)">3</text>
<text x="85" y="151.6" transform="rotate(-90 85 151.6)">GND</text>
<text x="86.3" y="150.2">ADDR</text>
<text x="26.3" y="157">1</text>
<text x="26.3" y="159.5">2</text>
<text x="41.1" y="159.3">R15</text>
<text x="52.3" y="156.3">A2</text>
<text x="54.1" y="159.2">C7</text>
<text x="82.5" y="159.8">GND</text>
<text x="104.5" y="165.1">R32</text>
<text x="112.1" y="165.6" transform="rotate(-90 112.1 165.6)">VCC</text>
<text x="32.7" y="173.5">R8</text>
<text x="40.6" y="168.1">GND</text>
<text x="43.3" y="173.5">R24</text>
<text x="104.5" y="170.2">R33</text>
<text x="109.5" y="172.1">SCL</text>
<text x="24.7" y="174.5">J8</text>
<text x="26.3" y="178.3">1</text>
<text x="52.3" y="177.7">A3</text>
<text x="104.5" y="175.3">R34</text>
<text x="109.5" y="177.2">SDA</text>
<text x="10.4" y="185.9">D</text>
<text x="26.3" y="180.8">2</text>
<text x="41.1" y="180.6">R16</text>
<text x="54.1" y="180.5">C8</text>
<text x="104.5" y="180.4">R35</text>
<text x="285.4" y="185.9">D</text>
<text x="40.6" y="189.5">GND</text>
<text x="108.9" y="186.7">GND</text>
<text x="35" y="199.9">1</text>
<text x="85" y="199.9">2</text>
<text x="135" y="199.9">3</text>
<text x="185" y="199.9">4</text>
<text x="235" y="199.9">5</text>
<text x="285" y="199.9">6</text>
</g>
<g font-size="1.4">
<text x="94.1" y="59.7">address</text>
<text x="96.7" y="73.4">address</text>
<text x="95.1" y="150.1">address1</text>
<text x="96.9" y="163.8">address1</text>
</g>
<g font-size="1.1">
<text x="19.9" y="22">Conn_01x02</text>
<text x="30.6" y="21">R_Small</text>
<text x="41.8" y="21">R_Small</text>
<text x="40.1" y="28.2">R_Small</text>
<text x="53.1" y="28">C_Small</text>
<text x="243.7" y="35.8">1</text>
<text x="255.1" y="35.8">2</text>
<text x="19.9" y="43.4">Conn_01x02</text>
<text x="30.6" y="42.4">R_Small</text>
<text x="41.8" y="42.4">R_Small</text>
<text x="100.1" y="48">R_Small</text>
<text x="107.4" y="48">R_Small</text>
<text x="114.3" y="48">R_Small</text>
<text x="122.2" y="45">C_Small</text>
<text x="40.1" y="49.5">R_Small</text>
<text x="53.1" y="49.3">C_Small</text>
<text x="19.9" y="64.4">Conn_01x02</text>
<text x="30.6" y="63.4">R_Small</text>
<text x="41.8" y="63.4">R_Small</text>
<text x="40.1" y="70.6">R_Small</text>
<text x="53.1" y="70.4">C_Small</text>
<text x="103.2" y="78">R_Small</text>
<text x="103.2" y="83.1">R_Small</text>
<text x="19.9" y="85.8">Conn_01x02</text>
<text x="30.6" y="84.8">R_Small</text>
<text x="41.8" y="84.8">R_Small</text>
<text x="103.2" y="88.2">R_Small</text>
<text x="40.1" y="91.9">R_Small</text>
<text x="53.1" y="91.8">C_Small</text>
<text x="103.2" y="93.3">R_Small</text>
<text x="20.9" y="112.4">Conn_01x02</text>
<text x="31.6" y="111.4">R_Small</text>
<text x="42.8" y="111.4">R_Small</text>
<text x="41.1" y="118.6">R_Small</text>
<text x="54.2" y="118.4">C_Small</text>
<text x="20.9" y="133.8">Conn_01x02</text>
<text x="31.6" y="132.8">R_Small</text>
<text x="42.8" y="132.8">R_Small</text>
<text x="124" y="136">C_Small</text>
<text x="41.1" y="139.9">R_Small</text>
<text x="54.2" y="139.8">C_Small</text>
<text x="101.1" y="138.4">R_Small</text>
<text x="108.4" y="138.4">R_Small</text>
<text x="115.3" y="138.4">R_Small</text>
<text x="20.9" y="154.9">Conn_01x02</text>
<text x="31.6" y="153.9">R_Small</text>
<text x="42.8" y="153.9">R_Small</text>
<text x="41.1" y="161">R_Small</text>
<text x="54.2" y="160.9">C_Small</text>
<text x="104.2" y="168.5">R_Small</text>
<text x="104.2" y="173.6">R_Small</text>
<text x="20.9" y="176.2">Conn_01x02</text>
<text x="31.6" y="175.2">R_Small</text>
<text x="42.8" y="175.2">R_Small</text>
<text x="104.2" y="178.6">R_Small</text>
<text x="41.1" y="182.3">R_Small</text>
<text x="54.2" y="182.2">C_Small</text>
<text x="104.2" y="183.7">R_Small</text>
</g>
</svg>
